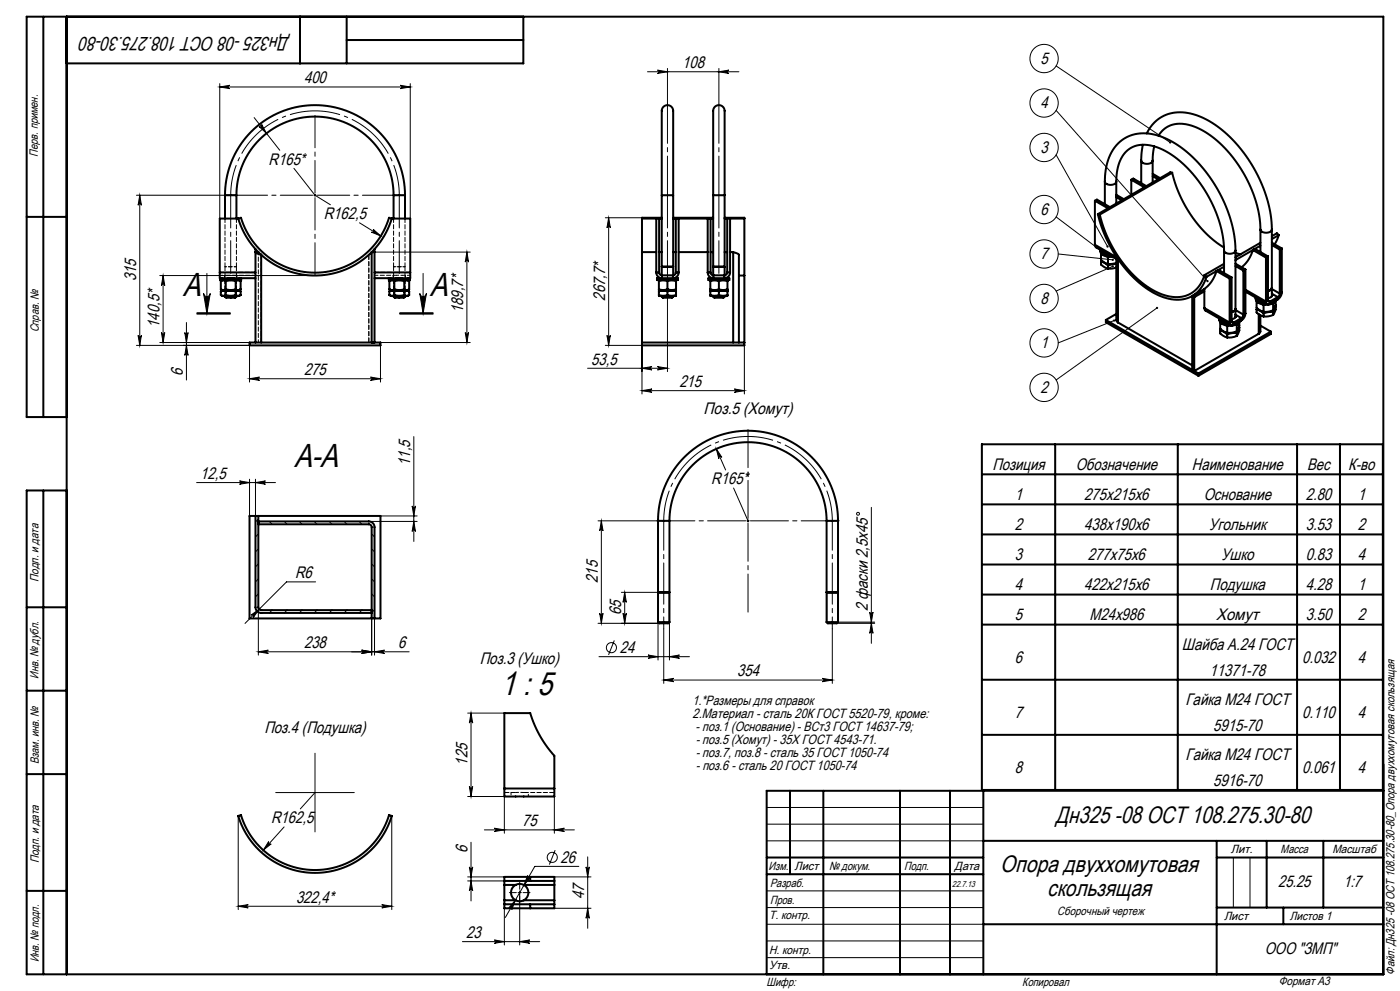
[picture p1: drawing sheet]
<svg xmlns="http://www.w3.org/2000/svg" width="420mm" height="297mm" viewBox="0 0 420 297" stroke-linecap="round" stroke-linejoin="round" font-family="sans-serif">
<g fill="none" stroke="#000" stroke-width=".3">
<path d="M316.8 19.8l34.2 22.9M65.9 25.1v40.4M65.9 26.1h57.2M65.9 26.1l3-.5a.5 .5 0 0 0-.4 .5 .5 .5 0 0 0 .4 .5zM76.2 35.2l7.7 9.8M77.7 37.9a.5 .5 0 0 0 .7 .1 .5 .5 0 0 0 .1-.7l1.5 2.7zM120.1 25.6l3 .5-3 .5a.5 .5 0 0 0 .4-.5 .5 .5 0 0 0-.4-.5zM123.1 25.1v40.4M194.2 21.5h27.5M197.2 21l3 .5-3 .5a.5 .5 0 0 0 .5-.5 .5 .5 0 0 0-.5-.5zM200.2 20.5v10.7M215.7 21.5l3-.5a.5 .5 0 0 0-.5 .5 .5 .5 0 0 0 .5 .5z"/>
<path d="M215.7 20.5v10.7M316.8 33.1l45.5 51.2M40.9 58.5h29.7M41.9 58.5l.5 3a.5 .5 0 0 0-.5-.5 .5 .5 0 0 0-.5 .5zM41.9 58.5v45M88.2 50.4l6.3 8.1 4.6 2.9M94.1 58.5h.8M94.5 58.2v.7M316.8 46.4l15.5 27.5M107.9 66.8l6.3 3.9M112 68.7l2.2 2-2.8-1.1a.5 .5 0 0 0 .7-.2 .5 .5 0 0 0-.1-.7zM112.4 75.6h28.7"/>
<path d="M140.1 75.6v27.1M140.1 75.6l.5 3a.5 .5 0 0 0-.5-.5 .5 .5 0 0 0-.5 .5zM181.6 65.3h11M182.6 65.3l.5 3a.5 .5 0 0 0-.5-.5 .5 .5 0 0 0-.5 .5zM182.6 65.3v38.2M316.8 65l13.2 10M317.5 76.1l16.3 1.8M333.8 79.8l-17 7.4M47.9 82.6h46.6M48.4 99.7a.5 .5 0 0 0 .5 .4 .5 .5 0 0 0 .5-.4l-.5 3zM48.9 82.6l.5 3a.5 .5 0 0 0-.5-.5 .5 .5 0 0 0-.5 .5zM48.9 82.6v20.1"/>
<path d="M55.4 99.7a.5 .5 0 0 0 .5 .4 .5 .5 0 0 0 .5-.4l-.5 3zM55.9 96.7v17.2M59.1 94.1h10zM59.1 93.9h10M59.1 93.7h10M61.1 87.9a1 1 0 0 0 1 1 1 1 0 0 0 1-1l-1 6zM62.1 81.9v12M119.9 93.9h10M119.9 93.7h10M119.9 94.1h10M125.9 87.9a1 1 0 0 0 1 1 1 1 0 0 0 1-1l-1 6zM126.9 81.9v12"/>
<path d="M139.6 99.7a.5 .5 0 0 0 .5 .4 .5 .5 0 0 0 .5-.4l-.5 3zM200.2 81.9v29.5M334.2 96.1l-16.7 6.7M347.1 92.3l-30.3 21.6M40.9 103.5h34v11M41.4 100.5a.5 .5 0 0 0 .5 .5 .5 .5 0 0 0 .5-.5l-.5 3zM47.9 102.7h27M55.9 103.5l.5 3a.5 .5 0 0 0-.5-.5 .5 .5 0 0 0-.5 .5zM74.9 113.5h39.2M74.9 113.5l3-.5a.5 .5 0 0 0-.5 .5 .5 .5 0 0 0 .5 .5zM111.1 113l3 .5-3 .5a.5 .5 0 0 0 .5-.5 .5 .5 0 0 0-.5-.5zM114.1 102.7h27"/>
<path d="M114.1 103.5v11M176.3 110.4h23.9M181.6 103.5h11M182.1 100.5a.5 .5 0 0 0 .5 .5 .5 .5 0 0 0 .5-.5l-.5 3zM192.6 110.4l3-.5a.5 .5 0 0 0-.5 .5 .5 .5 0 0 0 .5 .5zM192.6 117.1l3-.5a.5 .5 0 0 0-.5 .5 .5 .5 0 0 0 .5 .5zM192.6 102.7v15.4M192.6 117.1h30.7M197.2 109.9l3 .5-3 .5a.5 .5 0 0 0 .5-.5 .5 .5 0 0 0-.5-.5zM220.3 116.6l3 .5-3 .5a.5 .5 0 0 0 .5-.5 .5 .5 0 0 0-.5-.5zM223.3 103.5v14.6M124.1 130.8v31.5"/>
<path d="M214.9 134.5l2.8 6.4M214.9 134.5l1.7 2.6a.5 .5 0 0 0-.7-.3 .5 .5 0 0 0-.3 .7zM59 144.6h23.6M71.9 144.1l3 .5-3 .5a.5 .5 0 0 0 .4-.5 .5 .5 0 0 0-.4-.5zM74.9 143.6v11M76.6 144.6l3-.5a.5 .5 0 0 0-.4 .5 .5 .5 0 0 0 .4 .5zM76.6 143.6v11M77.5 155.6l-.9 .8M80.8 156.3l.8 .8M85.3 156.3l.8 .8M89.8 156.3l.8 .8M94.3 156.3l.8 .8"/>
<path d="M98.7 156.3l.9 .8M103.2 156.3l.9 .8M107.7 156.3l.9 .8M110.6 156.3h14.5M114.1 154.6h11M123.6 151.6a.5 .5 0 0 0 .5 .5 .5 .5 0 0 0 .5-.5l-.5 3zM124.1 156.3l.5 3a.5 .5 0 0 0-.5-.5 .5 .5 0 0 0-.5 .5zM179.4 156.1h17.6M180.4 156.1l.5 3a.5 .5 0 0 0-.5-.5 .5 .5 0 0 0-.5 .5zM180.4 156.1v30.7M220.1 146.3l4.3 9.8M224 156.1h.8"/>
<path d="M224.4 155.7v.7M261.4 152.1v40.7M77.5 160l-.9 .9M77.5 164.5l-.9 .9M77.5 169l-.9 .9M77.5 173.5l-.9 .9M77.5 178l-.9 .9M94.7 174.4h-8.7l-12.5 12.4M111.5 178l.9 .9M111.5 173.5l.9 .9M111.5 169l.9 .9M111.5 164.5l.9 .9"/>
<path d="M111.5 160l.9 .9M186.4 177.5h11.1v9M187.4 177.5l.5 3a.5 .5 0 0 0-.5-.5 .5 .5 0 0 0-.5 .5zM187.4 177.5v9.3M200.8 177.5v9M248 177.5v9M251.3 177.5v9M75.3 184.4l2.5-1.8-1.8 2.5a.5 .5 0 0 0 0-.7 .5 .5 0 0 0-.7 0zM77.5 182v14.3M77.5 195.3h45.2M77.5 195.3l3-.5a.5 .5 0 0 0-.5 .5 .5 .5 0 0 0 .5 .5zM77.6 182.4h.1"/>
<path d="M81.6 182.8l-.8 .9M86.1 182.8l-.8 .9M90.6 182.8l-.8 .9M95.1 182.8l-.8 .9M99.6 182.8l-.9 .9M104.1 182.8l-.9 .9M108.5 194.8l3 .5-3 .5a.5 .5 0 0 0 .5-.5 .5 .5 0 0 0-.5-.5zM108.6 182.8l-.9 .9M111.5 185.3v11M111.5 182.5l.9 .9M112.4 195.3l3-.5a.5 .5 0 0 0-.5 .5 .5 .5 0 0 0 .5 .5zM112.4 185.3v11"/>
<path d="M179.4 186.8h18.4M179.7 196.8h27.1M179.9 183.8a.5 .5 0 0 0 .5 .5 .5 .5 0 0 0 .5-.5l-.5 3zM184.3 191.9l-1.7 4.4M186.9 183.8a.5 .5 0 0 0 .5 .5 .5 .5 0 0 0 .5-.5l-.5 3zM194.4 196.3l3 .5-3 .5a.5 .5 0 0 0 .5-.5 .5 .5 0 0 0-.5-.5zM197.4 186.4v11.4M199.1 188.4v16.4M200.8 196.8l3-.5a.5 .5 0 0 0-.4 .5 .5 .5 0 0 0 .4 .5zM200.8 186.4v11.4M249.7 188.4v16.4M251 186.8h11.4"/>
<path d="M251.4 186.4h11M260.9 183.4a.5 .5 0 0 0 .5 .5 .5 .5 0 0 0 .5-.5l-.5 3zM261.4 186.8l.5 3a.5 .5 0 0 0-.5-.5 .5 .5 0 0 0-.5 .5zM140.3 213.7h11M141.3 213.7v25M141.3 213.7l.5 3a.5 .5 0 0 0-.5-.5 .5 .5 0 0 0-.5 .5zM199.1 203.8h50.6M199.1 203.8l3-.5a.5 .5 0 0 0-.5 .5 .5 .5 0 0 0 .5 .5zM246.7 203.3l3 .5-3 .5a.5 .5 0 0 0 .5-.5 .5 .5 0 0 0-.5-.5zM82.7 237.5h23.6M94.5 225.7v23.6M94.5 237.5l-4.4 4.9"/>
<path d="M140.3 238.7h11v11M140.8 235.7a.5 .5 0 0 0 .5 .5 .5 .5 0 0 0 .5-.5l-.5 3zM166.3 238.7v11M71.5 244.5v28.1M80.6 252.2a.5 .5 0 0 0 .1 .7 .5 .5 0 0 0 .7 0l-2.4 1.9zM85.2 247.8l-6.2 7M117.5 244.5v28.1M140.8 259.8a.5 .5 0 0 0 .5 .5 .5 .5 0 0 0 .5-.5l-.5 3zM141.3 252.4v17.6M145.3 248.7h27M148.3 248.2l3 .5-3 .5a.5 .5 0 0 0 .5-.5 .5 .5 0 0 0-.5-.5zM166.3 248.7l3-.5a.5 .5 0 0 0-.5 .5 .5 .5 0 0 0 .5 .5z"/>
<path d="M166.5 254.8l-1.7 4.3M173.7 259.7h-13.3l-8.8 15.3M175.8 259.8a.5 .5 0 0 0 .5 .5 .5 .5 0 0 0 .5-.5l-.5 3zM176.3 256.8v21.4M230 242h65M230 247h65M230 252h65M370 257v15M375 257v15M71.5 271.6h46M71.5 271.6l3-.5a.5 .5 0 0 0-.5 .5 .5 .5 0 0 0 .5 .5zM114.5 271.1l3 .5-3 .5a.5 .5 0 0 0 .5-.5 .5 .5 0 0 0-.5-.5z"/>
<path d="M140.3 262.8h11M140.3 264h11M141.3 264l.5 3a.5 .5 0 0 0-.5-.5 .5 .5 0 0 0-.5 .5zM151.3 272.2v11M153.9 269.1l1.4 .9 .9 .1 .9-.3M154.6 269.8l-1.1 2.8a.5 .5 0 0 0-.2-.7 .5 .5 0 0 0-.6 .2zM155.4 267.5h1M155.9 267v16.2M158.3 262.4a.5 .5 0 0 0 .2 .7 .5 .5 0 0 0 .6-.2l-1.9 2.4zM166.3 262.8h11M166.3 272.2h11M176.3 272.2l.5 3a.5 .5 0 0 0-.5-.5 .5 .5 0 0 0-.5 .5z"/>
<path d="M230 277h65M230 272h65M230 267h65M138.7 282.2h23.2M148.3 281.7l3 .5-3 .5a.5 .5 0 0 0 .5-.5 .5 .5 0 0 0-.5-.5zM155.9 282.2l3-.5a.5 .5 0 0 0-.5 .5 .5 .5 0 0 0 .5 .5zM230 287h65M230 282h65"/>
<circle cx="313.2" cy="17.5" r="4.2"/>
<circle cx="313.2" cy="30.9" r="4.2"/>
<circle cx="313.2" cy="44.2" r="4.2"/>
<circle cx="313.2" cy="76.1" r="4.2"/>
<circle cx="313.2" cy="62.8" r="4.2"/>
<circle cx="313.2" cy="89.4" r="4.2"/>
<circle cx="313.2" cy="102.8" r="4.2"/>
<circle cx="313.2" cy="116.1" r="4.2"/>
<circle cx="257.4" cy="154" r=".43"/>
<circle cx="183.4" cy="194.1" r="1.51"/>
<circle cx="165.7" cy="257" r="1.51"/>
</g>
<path d="M197.4 177.5h3.4M248 177.5h3.4" fill="none" stroke="#000" stroke-width=".6" stroke-linecap="butt"/>
<path d="M119.8 58.5a25.3 25.3 0 0 0-25.3-25.3 25.3 25.3 0 0 0-25.3 25.3M249.7 156.1a25.3 25.3 0 0 0-25.3-25.3 25.3 25.3 0 0 0-25.3 25.3" fill="none" stroke="#000" stroke-width=".3" stroke-dasharray="15.2 1.3 1.3 1.3" stroke-dashoffset="6" stroke-linecap="butt"/>
<g fill="none" stroke="#000" stroke-width=".6">
<path d="M13 5v120M20 5v287M90 5v14M104 5v14M104 12h53M157 5v14h-137M344 40a11.2 11.2 0 0 1 14.7-5.6 34.9 34.9 0 0 1 18 17 37.6 37.6 0 0 1 4.9 17.4M67.5 58.5a27 27 0 0 1 27-27 27 27 0 0 1 27 27M67.5 58.5h3.4M67.5 58.5v7M70.9 58.5a23.6 23.6 0 0 1 23.6-23.6 23.6 23.6 0 0 1 23.6 23.6M70.9 58.5v7"/>
<path d="M118.1 58.5h3.4M118.1 58.5v7M121.5 58.5v7M198.5 58.5v-21.7a9.1 9.1 0 0 1 .4-4.7 1.85 1.85 0 0 1 2.4-.2 1.85 1.85 0 0 1 .7 2.2v24.4M198.5 58.5h3.5M198.5 58.5v24M202 58.5v24M214 58.5v-21.7a9.1 9.1 0 0 1 .4-4.7 1.85 1.85 0 0 1 2.3-.2 1.85 1.85 0 0 1 .7 2.2v24.4M214 58.5h3.4M214 58.5v24M217.4 58.5v24M331.5 54.4a14.7 14.7 0 0 1 5.6-12.8 13.2 13.2 0 0 1 13.1 .1 39.9 39.9 0 0 1 18.6 23 33.5 33.5 0 0 1 1.8 10.4"/>
<path d="M331.5 54.4a1.98 1.98 0 0 0 3.4 0M331.5 54.4v6.8M334.9 54.4a11 11 0 0 1 4.7-10.2 11.1 11.1 0 0 1 10.5 1.3 37.8 37.8 0 0 1 17.1 29.6M334.9 54.4v6.6M334.9 59.1l1.6 .9M334.9 58.4l2.2 1.3M339.4 53.9l.6-.4 3.9 2.3-.6 .3zM339.4 53.9v4.5M342.4 48.1a1.98 1.98 0 0 0 3.4 0M342.4 48.1v6.8M342.9 43.4l-.5 4.7M345.8 48.1v6.6"/>
<path d="M345.8 52.1l2.2 1.3-.6 .3-1.6-.9M346.3 43.9l-.5 4.2M347.6 40.7a7.9 7.9 0 0 1 10-3 31.7 31.7 0 0 1 16.2 15.6 33.9 33.9 0 0 1 4.3 15.5M351.7 51.8a36.9 36.9 0 0 0 15.5 22.4M351.7 51.8l-.6-.2-21.7 12.6M351.7 51.8l-21.8 12.5M8 65h12M71.5 65.5a24.1 24.1 0 0 0 23 17.1 24.1 24.1 0 0 0 23-17.1M71.5 65.5l.8-.2a23.2 23.2 0 0 0 22.2 16.4 23.2 23.2 0 0 0 22.2-16.4l.8 .2M71.5 65.5h-5.6v16.2M76.6 75.6h.9l.9 .8-1.3-.5zM76.6 74.7v28"/>
<path d="M78.4 76.4v26.3M112.4 75.6h-.9v27.1M112.4 74.7v28M117.5 65.5h5.6v16.2M192.6 65.5v10.1M192.6 75.6h4.3M192.6 75.6v27.9h30.7v-20.9M192.6 65.5h5.9M196.9 65.5v16.2M197.7 75.6h.8M197.7 65.5v16.2M198.5 79.9h3.5"/>
<path d="M198.5 65.3h-5.9v.2M202 75.6h.7M202 65.5h12M202 65.3h12M202.7 65.5v16.2M203.6 75.6h8.7M203.6 65.5v16.2M212.3 65.5v16.2M213.2 75.6h.8M213.2 65.5v16.2M214 79.9h3.4M217.4 75.6h.8"/>
<path d="M217.4 65.5h5.9M217.4 65.3h5.9v.2M218.2 65.5v16.2M219 75.6h1M219 65.5v16.2M220 75.6l1.3 .4 .4 .4v26.3M220 75.6v27.1M223.3 65.5v17.1M328.5 73.3l.3 .8 6.1 3.5M328.5 60.2l.6-.4 3.9 2.3-.6 .3zM328.5 73.3l6.4 3.8M328.5 60.2v13.1"/>
<path d="M329.4 64.2a37.9 37.9 0 0 0 16.6 23.5 11.7 11.7 0 0 0 12 .8 9.8 9.8 0 0 0 3.9-5.5M329.4 64.2l.5 .1M329.9 64.3a36.3 36.3 0 0 0 16.5 22.9 10.8 10.8 0 0 0 11.6 .3 9.6 9.6 0 0 0 3.4-5.1M330.3 78.4l1.3 .6 .8 .6M330.3 78.4a1.8 1.8 0 0 0 1.7 2l.4 .1M330.3 75.9v2l1.3 .9 .8 .3M330.4 78l-.1 .4M332.2 76.9l.2 .2M332.4 77.1v2M332.4 79.6v.9M332.7 77l-.3 .1M333 76.5a2.8 2.8 0 0 1-3-1.7 2.11 2.11 0 0 0 2.3 2.1l1.4 .1"/>
<path d="M334.9 78.8l-2.5 .3M334.9 79.1l-2.5 .5M334.9 76.9v19l.5 .7M335.4 77.6v19M367.2 75.1v6.7M367.2 79.9l-5.3 3.1M367.2 79.1l-5.8 3.3M370.6 75.8l1.5 .4M370.6 75.1a1.98 1.98 0 0 1-3.4 0M370.6 75.1v20M370.6 79.7l2.4 1.4M370.6 79l3 1.8"/>
<path d="M375.9 74.9a10.1 10.1 0 0 1-3.4 5.2M375.9 74.9l3.9 2.3M375.9 74.9l.6-.3 3.9 2.2M378.1 68.8v6.7M378.1 73.6l-7.5 4.4M378.1 72.8l-7.5 4.3M379.8 77.2v13.2M380.4 76.8l-.6 .4M380.4 76.8v13.2M381.6 68.8a1.98 1.98 0 0 1-3.5 0M381.6 68.8v20M381.6 72.7l2.9 1.8"/>
<path d="M381.6 73.4l2.3 1.4M383.6 70.4l-1.2 2.8M383.6 70.4l-2 1.3M383.6 70.4l-.5-.5-1.5 .9M383.9 74.8v13.2M384.5 74.5l-.6 .3M384.5 74.5v13.1M65.9 81.7v1.7h10.7M65.9 81.7h10.7M66.1 83.4v.5h6.3v-.5M66.2 87.3a1.32 1.32 0 0 1 1.5 0M66.2 88.4a1.31 1.31 0 0 0 1.5 0"/>
<path d="M66.2 88.4l.6 .3h4.9l.5-.3M66.2 86.7a1.31 1.31 0 0 0 1.5 0M66.2 84.2a1.31 1.31 0 0 1 1.5 0M66.2 86.7l.6 .3M66.2 84.2v2.5M66.2 87.3v1.1M66.8 87h4.9M66.8 87l-.6 .3M66.8 83.9l-.6 .3M67.5 88.9h3.4M67.5 88.9l.4 .3h2.7l.3-.3M67.5 88.7v.2"/>
<path d="M67.7 87.3l1.9-.2 1.1 .2M67.7 88.4l1.9 .2 1.1-.2M67.7 86.7l1.1 .2 1.9-.2M67.7 84.2l1.9-.2 1.1 .2M67.7 84.2v2.5M67.7 87.3v1.1M68.3 83.4h1.8M70.7 87.3a1.32 1.32 0 0 1 1.5 0M70.7 88.4a1.31 1.31 0 0 0 1.5 0M70.7 86.7a1.31 1.31 0 0 0 1.5 0M70.7 84.2a1.31 1.31 0 0 1 1.5 0M70.7 84.2v2.5"/>
<path d="M70.7 87.3v1.1M70.9 88.7v.2M71.7 87l.5 .3M71.7 83.9l.5 .3M72.2 86.7l-.5 .3M72.2 84.2v2.5M72.2 87.3v1.1M112.4 81.7h10.7M116.6 83.4v.5h6.3v-.5M116.8 87.3a1.32 1.32 0 0 1 1.5 0M116.8 88.4a1.31 1.31 0 0 0 1.5 0M116.8 88.4l.5 .3h4.9l.6-.3"/>
<path d="M116.8 86.7a1.31 1.31 0 0 0 1.5 0M116.8 84.2a1.31 1.31 0 0 1 1.5 0M116.8 86.7l.5 .3M116.8 84.2v2.5M116.8 87.3v1.1M117.3 87h4.9M117.3 87l-.5 .3M117.3 83.9l-.5 .3M118.1 88.9h3.4M118.1 88.9l.3 .3h2.7l.4-.3M118.1 88.7v.2M118.3 87.3l1.8-.2 1.2 .2"/>
<path d="M118.3 88.4l1.9 .2 1.1-.2M118.3 84.2l1.9-.2 1.1 .2M118.3 86.7l1.1 .2 1.9-.2M118.3 84.2v2.5M118.3 87.3v1.1M118.9 83.4h1.8M121.3 87.3a1.32 1.32 0 0 1 1.5 0M121.3 88.4a1.31 1.31 0 0 0 1.5 0M121.3 86.7a1.31 1.31 0 0 0 1.5 0M121.3 84.2a1.31 1.31 0 0 1 1.5 0M121.3 84.2v2.5M121.3 87.3v1.1"/>
<path d="M121.5 88.7v.2M122.2 87l.6 .3M122.2 83.9l.6 .3M122.8 86.7l-.6 .3M122.8 84.2v2.5M122.8 87.3v1.1M123.1 81.7v1.7h-10.7M196.9 81.7a1.71 1.71 0 0 0 1.7 1.7M196.9 81.7h.8M197.7 87.3a3.7 3.7 0 0 1 2.5 0M197.7 88.4a3.7 3.7 0 0 0 2.5 0M197.7 88.4l.1 .3h4.9l.1-.3"/>
<path d="M197.7 84.2a3.7 3.7 0 0 1 2.5 0M197.7 86.7a3.7 3.7 0 0 0 2.5 0M197.7 86.7l.1 .3M197.7 84.2v2.5M197.7 87.3v1.1M197.7 81.7a.86 .86 0 0 0 .9 .8M197.8 87h4.9M197.8 87l-.1 .3M197.8 83.9l-.1 .3M198.5 88.9h3.5M198.5 88.9l.4 .3h2.7l.4-.3M198.5 83.4h.1"/>
<path d="M198.5 88.7v.2M198.6 83.4h-1.5v.5h6.3v-.5h-1.5M198.6 83.4h3.3M198.6 82.5v.9M198.6 82.5h3.3M200.2 87.3a3.7 3.7 0 0 1 2.6 0M200.2 88.4a3.7 3.7 0 0 0 2.6 0M200.2 84.2a3.7 3.7 0 0 1 2.6 0M200.2 86.7a3.7 3.7 0 0 0 2.6 0M200.2 84.2v2.5M200.2 87.3v1.1M201.9 82.5v.9"/>
<path d="M202 83.4h.1M202 88.7v.2M202.7 87l.1 .3M202.7 83.9l.1 .3M202.7 81.7a.86 .86 0 0 1-.8 .8M202.7 81.7h.9M202.8 86.7l-.1 .3M202.8 84.2v2.5M202.8 87.3v1.1M203.6 81.7a1.71 1.71 0 0 1-1.7 1.7M212.3 81.7a1.71 1.71 0 0 0 1.7 1.7M212.3 81.7h.9"/>
<path d="M213.1 87.3a3.7 3.7 0 0 1 2.6 0M213.1 88.4a3.7 3.7 0 0 0 2.6 0M213.1 88.4l.1 .3h4.9l.1-.3M213.1 86.7l.1 .3M213.1 86.7a3.7 3.7 0 0 0 2.6 0M213.1 84.2a3.7 3.7 0 0 1 2.6 0M213.1 84.2v2.5M213.1 87.3v1.1M213.2 81.7a.86 .86 0 0 0 .8 .8M213.2 87h4.9M213.2 87l-.1 .3M213.2 83.9l-.1 .3"/>
<path d="M214 88.9h3.4M214 88.9l.3 .3h2.7l.4-.3M214 83.4h.1M214 88.7v.2M214 83.4h-1.5v.5h6.3v-.5h-1.5M214 83.4h3.3M214 82.5h3.3M214 82.5v.9M215.7 87.3a3.7 3.7 0 0 1 2.5 0M215.7 88.4a3.7 3.7 0 0 0 2.5 0M215.7 86.7a3.7 3.7 0 0 0 2.5 0M215.7 84.2a3.7 3.7 0 0 1 2.5 0"/>
<path d="M215.7 84.2v2.5M215.7 87.3v1.1M217.3 82.5v.9M217.4 83.4h.1M217.4 88.7v.2M218.1 87l.1 .3M218.1 83.9l.1 .3M218.2 81.7a.86 .86 0 0 1-.9 .8M218.2 81.7h.8M218.2 86.7l-.1 .3M218.2 84.2v2.5M218.2 87.3v1.1"/>
<path d="M219 81.7a1.71 1.71 0 0 1-1.7 1.7M221.7 82.6h1.6M331.8 95.9l27.7 16M331.8 95.9v.7l27.7 16M334.9 80.2l-2.5 .3M334.9 94.1l-3.1 1.8M335.4 96.6l22.3 12.9M357.7 88.7l.6 .4M357.7 88.7v22.1M358.3 89.1v22.1l19.3-11.2M361.3 92.3l.4 .8 7.5 4.4M361.3 86.6l-3.6 2.1"/>
<path d="M361.3 87.3l-3 1.8M361.3 92.3l7.6 4.4M361.4 82.4l.5 .6M365 81.2a10 10 0 0 1-3.7 5.4v5.7M365 81.2l3.9 2.3M365 81.2l.6-.3 3.9 2.2M366.1 99l1.3 .6 .8 .6M366.1 99a1.8 1.8 0 0 0 1.7 2l.4 .1M366.1 96.6v1.9l1.3 1 .8 .2M366.2 98.6l-.1 .4M367.9 97.6l.3 .1M368.2 97.7v2"/>
<path d="M368.5 97.6l-.3 .1M368.9 96.7a.74 .74 0 0 0 .3 .8 .74 .74 0 0 0 .9-.1M368.9 83.5v13.2M369.5 96.3a.37 .37 0 0 0 .2 .4 .37 .37 0 0 0 .4 0M369.5 83.1l-.6 .4M369.5 83.1v13.2M369.5 96.3l-.6 .4M369.5 96.3l.6 .4M370.1 96.7v.7M370.6 92.6a1.21 1.21 0 0 1-1.1 .9M370.6 94.3h.1M370.6 95h.1"/>
<path d="M370.6 92.9l2.4 1.4M370.7 94.3a1.12 1.12 0 0 1-1.2 1.4M370.7 94.3l1.7 1M370.8 97.3h.2M371 99.8h-1.5l-1.3 .4M371 99.3l-1.5 .4h-1.3M371 97.3v2M371 99.8v.9M371.1 97.1l-.1 .2M371.7 98l.1 .1M371.8 98.1l-.8 1.7M371.8 98.1v.9l-.8 1.7"/>
<path d="M371.8 96.6v1l-.8 1.7M372 96.3a4.1 4.1 0 0 1-6.1 0l-.1-.8a2.8 2.8 0 0 0 2.9 1.7M372.4 95.3l-2.3 1.4M372.4 95.3v.7M372.4 96l-2.3 1.4M373 94.3l-.6 1M373 81.1v13.2M373.6 93.9a2.68 2.68 0 0 1-1.2 2.1M373.6 87.4l6.5 3.8M373.6 80.8l-.6 .3M373.6 93.9l-.6 .4M373.6 80.8v13.1"/>
<path d="M373.6 86.8l6.2 3.6M377 92.7l1.3 .6 .8 .6M377 92.7a1.8 1.8 0 0 0 1.7 2l.4 .1M377 90.3v1.9l.8 .7 1.3 .5M377.1 92.4l-.1 .3M377.6 94.2v5.8M378.1 94.5v4.9l-.5 .6M378.1 97.6l3.2 1.8M378.9 91.3l.2 .1M379.1 91.4v2M379.1 93.9v.9M379.4 91.3l-.3 .1"/>
<path d="M379.8 90.4a.74 .74 0 0 0 .3 .8 .74 .74 0 0 0 .9-.1M380.4 90a.37 .37 0 0 0 .2 .4 .37 .37 0 0 0 .4 0M380.4 90l-.6 .4M380.4 90l.6 .4M381 90.4v.7M381.3 99.4v.7l-21.8 12.5M381.3 99.4l-21.8 12.5M381.6 86.3a1.21 1.21 0 0 1-1.2 .9M381.6 88h.1M381.6 88.7h.1M381.6 86.6l2.3 1.4M381.6 88a1.12 1.12 0 0 1-1.2 1.4"/>
<path d="M381.6 88l1.7 1M381.7 91h.2M381.9 93.5h-1.5l-1.3 .4M381.9 94.4l-1.5 .4h-1.3M381.9 93l-1.5 .4h-1.3M381.9 91v2M381.9 93.5v.9M382 90.8l-.1 .2M382.6 91.7l.1 .1M382.7 91.8l-.8 1.7M382.7 91.8v.9l-.8 1.7M382.7 90.3v1l-.8 1.7"/>
<path d="M382.9 90a4.1 4.1 0 0 1-6.1 0l-.1-.8a2.79 2.79 0 0 0 2.9 1.7M383.3 89l-2.3 1.4M383.3 89.7l-2.3 1.4M383.3 89v.7M383.9 88l-.6 1M384.5 87.6a2.68 2.68 0 0 1-1.2 2.1M384.5 87.6l-.6 .4M74.9 102.7h39.2v.8h-39.2zM192.6 102.7h30.7M359.5 111.9v.7M368.2 100.2v.9M371 100.7l-1.5 .4h-1.3"/>
<path d="M20 125h-12v-120h407v287h-407v-145h12M294.6 133.1h120.3v103.6h-120.3zM316.6 133.1v103.6M353.3 133.1v103.6M389.1 133.1v103.6M402 133.1v103.6M13 147v145M74.9 154.6h39.2v30.7h-39.2zM76.6 154.6v27.4a1.71 1.71 0 0 0 1.8 1.7h33.1M77.5 156.3h33.1a1.71 1.71 0 0 1 1.8 1.7v27.3M77.5 157.1h33.1a.86 .86 0 0 1 .9 .9v27.3M77.5 154.6v27.4a.86 .86 0 0 0 .9 .8h33.1"/>
<path d="M197.4 156.1a27 27 0 0 1 27-27 27 27 0 0 1 27 27M197.4 156.1h3.4M197.4 156.1v30.3M200.8 156.1a23.6 23.6 0 0 1 23.6-23.6 23.6 23.6 0 0 1 23.6 23.6M200.8 156.1v30.3M248 156.1h3.4M248 156.1v30.3M251.4 156.1v30.3M294.6 151.2h120.3M294.6 142.2h120.3M197.4 177.5h3.4M197.4 177.5h.1"/>
<path d="M248 177.5h3.4M294.6 160.2h120.3M294.6 169.2h120.3M294.6 178.2h120.3M8 182h12M197.4 186.4h3.4M197.4 186.4l.4 .4h2.7l.3-.4M248 186.4h3.4M248 186.4l.3 .4h2.7l.4-.4M294.6 187.2h120.3M8 207h12M294.6 203.7h120.3"/>
<path d="M8 232h12M151.3 236.3v-22.6h7.8a33.7 33.7 0 0 0 7.2 12.8v9.8M151.3 236.3v2.4h15v-2.4M151.3 236.3h15M237 237v25M247 237v55M270 237v55M285 237v55M294.6 220.2h120.3M295 237v55M415 237h-185v55M71.5 244.5l.8-.2a23.2 23.2 0 0 0 22.2 16.4 23.2 23.2 0 0 0 22.2-16.4l.8 .2a24.1 24.1 0 0 1-23 17.1 24.1 24.1 0 0 1-23-17.1z"/>
<path d="M230 257h65M295 252h120M365 252v40M365 257h50M380 252v20M397 252v20M8 267h12M151.3 269.8v1.2M151.3 264v1.2M151.3 271v1.2h7.8M151.3 265.2v4.6M151.3 271h7.8"/>
<path d="M151.3 264h7.8M151.3 269.8h3.4M151.3 265.2h3.4M154.7 269.8l1.2 .3 1.2-.3M154.7 265.2l1.2-.3 1.2 .3M154.7 265.2a2.6 2.6 0 0 0 0 4.6M157.1 265.2a2.6 2.6 0 0 1 0 4.6M157.1 269.8h9.2M157.1 265.2h9.2M159.1 271h7.2M159.1 264h7.2M159.1 262.8h7.2v1.2"/>
<path d="M159.1 262.8v1.2M159.1 271v1.2M159.1 262.8h-7.8v1.2M166.3 271v1.2h-7.2M166.3 269.8v1.2M166.3 264v1.2M166.3 265.2v4.6M230 262h65M295 277h120M365 272h50M385 272v5"/>
</g>
<path d="M223.7 156.1h-26.7M224.4 155.4v-26.7M224.4 156.8v26.6M225.1 156.1h26.7" fill="none" stroke="#000" stroke-width=".3" stroke-dasharray="15.2 1.3 1.3 1.3" stroke-dashoffset="3.8"/>
<path d="M154.9 267.5h-2.1M155.9 266.5v-2.1M155.9 268.5v2.1M156.9 267.5h2.1" fill="none" stroke="#000" stroke-width=".3" stroke-dasharray="15.2 1.3 1.3 1.3"/>
<path d="M93.8 58.5h-23.2M94.5 57.8v-23.2M94.5 59.2v23.2M95.2 58.5h23.2" fill="none" stroke="#000" stroke-width=".3" stroke-dasharray="15.2 1.3 1.3 1.3" stroke-dashoffset="5.5"/>
<path d="M199.1 156.1v21.4M249.7 156.1v21.4" fill="none" stroke="#000" stroke-width=".3" stroke-dasharray="15.2 1.3 1.3 1.3" stroke-dashoffset="6.4"/>
<path d="M199.1 188.4v-10.9M249.7 188.4v-10.9" fill="none" stroke="#000" stroke-width=".3" stroke-dasharray="15.2 1.3 1.3 1.3" stroke-dashoffset="11.7"/>
<path d="M69.2 58.5v23.4M119.8 58.5v23.4M200.2 58.5v23.4M215.7 58.5v23.4" fill="none" stroke="#000" stroke-width=".3" stroke-dasharray="15.2 1.3 1.3 1.3" stroke-dashoffset="5.4"/>
<path d="M200.2 58.5v-27.3M215.7 58.5v-27.3" fill="none" stroke="#000" stroke-width=".3" stroke-dasharray="15.2 1.3 1.3 1.3" stroke-dashoffset="3.5"/>
<g fill="#000">
<path d="M77.7 37.9l2.3 2.1-1.5-2.7a.5 .5 0 0 1-.1 .7 .5 .5 0 0 1-.7-.1zM112 68.7a.5 .5 0 0 1 .1 .7 .5 .5 0 0 1-.7 .2l2.8 1.1zM74.9 113.5l3-.5a.5 .5 0 0 0-.5 .5 .5 .5 0 0 0 .5 .5zM111.1 113l3 .5-3 .5a.5 .5 0 0 0 .5-.5 .5 .5 0 0 0-.5-.5zM65.9 26.1l3-.5a.5 .5 0 0 0-.4 .5 .5 .5 0 0 0 .4 .5zM120.1 25.6l3 .5-3 .5a.5 .5 0 0 0 .4-.5 .5 .5 0 0 0-.4-.5zM75.3 184.4a.5 .5 0 0 1 .7 0 .5 .5 0 0 1 0 .7l1.8-2.5zM214.9 134.5l.7 3a.5 .5 0 0 1 .3-.7 .5 .5 0 0 1 .7 .3zM199.1 203.8l3-.5a.5 .5 0 0 0-.5 .5 .5 .5 0 0 0 .5 .5zM246.7 203.3l3 .5-3 .5a.5 .5 0 0 0 .5-.5 .5 .5 0 0 0-.5-.5zM71.5 271.6l3-.5a.5 .5 0 0 0-.5 .5 .5 .5 0 0 0 .5 .5zM114.5 271.1l3 .5-3 .5a.5 .5 0 0 0 .5-.5 .5 .5 0 0 0-.5-.5zM80.6 252.2l-1.6 2.6 2.4-1.9a.5 .5 0 0 1-.7 0 .5 .5 0 0 1-.1-.7zM154.6 269.8l-1.9 2.3a.5 .5 0 0 1 .6-.2 .5 .5 0 0 1 .2 .7zM158.3 262.4l-1.1 2.9 1.9-2.4a.5 .5 0 0 1-.6 .2 .5 .5 0 0 1-.2-.7zM148.3 281.7l3 .5-3 .5a.5 .5 0 0 0 .5-.5 .5 .5 0 0 0-.5-.5zM155.9 282.2l3-.5a.5 .5 0 0 0-.5 .5 .5 .5 0 0 0 .5 .5zM148.3 248.2l3 .5-3 .5a.5 .5 0 0 0 .5-.5 .5 .5 0 0 0-.5-.5zM166.3 248.7l3-.5a.5 .5 0 0 0-.5 .5 .5 .5 0 0 0 .5 .5z"/>
<path d="M197.2 21l3 .5-3 .5a.5 .5 0 0 0 .5-.5 .5 .5 0 0 0-.5-.5zM215.7 21.5l3-.5a.5 .5 0 0 0-.5 .5 .5 .5 0 0 0 .5 .5z"/>
<path d="M350.8 42.5l.1 .5 .4-.1-.3-.2 .3 .2v-.5zM362 84l.1 .5h.4l-.2-.2 .2 .1v-.4zM332 73.7l.1 .5h.3l-.1-.3 .1 .3 .1-.1v-.5zM333.6 77.6l.1 .6 .4-.1 .1-.2h-.4h.4l-.2-.3zM329.8 74.7v.5h.4l-.2-.2 .3 .2-.1-.5zM333.6 79.6a.33 .33 0 0 0 .2 .6 .33 .33 0 0 0 .3-.5l-.3 .1 .3-.1-.2-.2zM334 95.8a.33 .33 0 0 0 .2 .6 .33 .33 0 0 0 .3-.5l-.3 .2 .3-.2zM346.9 92.1a.33 .33 0 0 0 0 .4 .33 .33 0 0 0 .4 0 .33 .33 0 0 0 .1-.4l-.3 .2 .3-.2zM125.9 87.9a1 1 0 0 0 1 1 1 1 0 0 0 1-1l-1 6zM61.1 87.9a1 1 0 0 0 1 1 1 1 0 0 0 1-1l-1 6z"/>
<path d="M140.1 75.6l.5 3a.5 .5 0 0 0-.5-.5 .5 .5 0 0 0-.5 .5zM139.6 99.7a.5 .5 0 0 0 .5 .4 .5 .5 0 0 0 .5-.4l-.5 3zM55.4 99.7a.5 .5 0 0 0 .5 .4 .5 .5 0 0 0 .5-.4l-.5 3zM55.9 103.5l.5 3a.5 .5 0 0 0-.5-.5 .5 .5 0 0 0-.5 .5zM123.6 151.6a.5 .5 0 0 0 .5 .5 .5 .5 0 0 0 .5-.5l-.5 3zM124.1 156.3l.5 3a.5 .5 0 0 0-.5-.5 .5 .5 0 0 0-.5 .5zM175.8 259.8a.5 .5 0 0 0 .5 .5 .5 .5 0 0 0 .5-.5l-.5 3zM176.3 272.2l.5 3a.5 .5 0 0 0-.5-.5 .5 .5 0 0 0-.5 .5zM140.8 259.8a.5 .5 0 0 0 .5 .5 .5 .5 0 0 0 .5-.5l-.5 3zM141.3 264l.5 3a.5 .5 0 0 0-.5-.5 .5 .5 0 0 0-.5 .5zM141.3 213.7l.5 3a.5 .5 0 0 0-.5-.5 .5 .5 0 0 0-.5 .5zM140.8 235.7a.5 .5 0 0 0 .5 .5 .5 .5 0 0 0 .5-.5l-.5 3z"/>
<path d="M41.4 100.5a.5 .5 0 0 0 .5 .5 .5 .5 0 0 0 .5-.5l-.5 3zM41.9 58.5l.5 3a.5 .5 0 0 0-.5-.5 .5 .5 0 0 0-.5 .5zM48.4 99.7a.5 .5 0 0 0 .5 .4 .5 .5 0 0 0 .5-.4l-.5 3zM48.9 82.6l.5 3a.5 .5 0 0 0-.5-.5 .5 .5 0 0 0-.5 .5zM182.1 100.5a.5 .5 0 0 0 .5 .5 .5 .5 0 0 0 .5-.5l-.5 3zM182.6 65.3l.5 3a.5 .5 0 0 0-.5-.5 .5 .5 0 0 0-.5 .5zM186.9 183.8a.5 .5 0 0 0 .5 .5 .5 .5 0 0 0 .5-.5l-.5 3zM187.4 177.5l.5 3a.5 .5 0 0 0-.5-.5 .5 .5 0 0 0-.5 .5zM261.4 186.8l.5 3a.5 .5 0 0 0-.5-.5 .5 .5 0 0 0-.5 .5zM260.9 183.4a.5 .5 0 0 0 .5 .5 .5 .5 0 0 0 .5-.5l-.5 3zM179.9 183.8a.5 .5 0 0 0 .5 .5 .5 .5 0 0 0 .5-.5l-.5 3zM180.4 156.1l.5 3a.5 .5 0 0 0-.5-.5 .5 .5 0 0 0-.5 .5z"/>
<path d="M197.2 109.9l3 .5-3 .5a.5 .5 0 0 0 .5-.5 .5 .5 0 0 0-.5-.5zM192.6 110.4l3-.5a.5 .5 0 0 0-.5 .5 .5 .5 0 0 0 .5 .5zM220.3 116.6l3 .5-3 .5a.5 .5 0 0 0 .5-.5 .5 .5 0 0 0-.5-.5zM192.6 117.1l3-.5a.5 .5 0 0 0-.5 .5 .5 .5 0 0 0 .5 .5zM76.6 144.6l3-.5a.5 .5 0 0 0-.4 .5 .5 .5 0 0 0 .4 .5zM71.9 144.1l3 .5-3 .5a.5 .5 0 0 0 .4-.5 .5 .5 0 0 0-.4-.5zM200.8 196.8l3-.5a.5 .5 0 0 0-.4 .5 .5 .5 0 0 0 .4 .5zM194.4 196.3l3 .5-3 .5a.5 .5 0 0 0 .5-.5 .5 .5 0 0 0-.5-.5z"/>
<path d="M108.5 194.8l3 .5-3 .5a.5 .5 0 0 0 .5-.5 .5 .5 0 0 0-.5-.5zM77.5 195.3l3-.5a.5 .5 0 0 0-.5 .5 .5 .5 0 0 0 .5 .5z"/>
<path d="M112.4 195.3l3-.5a.5 .5 0 0 0-.5 .5 .5 .5 0 0 0 .5 .5zM108.5 194.8l3 .5-3 .5a.5 .5 0 0 0 .5-.5 .5 .5 0 0 0-.5-.5z"/>
</g>
<path d="M67.4 82.5v.9M68.3 82.5h-2.4M71.1 83.4v-.9M117.9 82.5v.9M121.6 83.4v-.9M123.1 82.5h-2.4M77.5 102.7v-27.1M157.1 237.5h-2.4" fill="none" stroke="#000" stroke-width=".3" stroke-dasharray="1.3 .6" stroke-dashoffset=".4"/>
<path d="M70.9 58.5h-3.4M118.1 58.5h3.4M78.4 76.4v26.3M110.6 76.4v26.3M154.7 237.5h-3.4M166.3 237.5h-9.2" fill="none" stroke="#000" stroke-width=".3" stroke-dasharray="1.3 .6" stroke-dashoffset="-.1"/>
<path d="M112.4 75.6l-.5 .3-1.3 .5" fill="none" stroke="#000" stroke-width=".3" stroke-dasharray="1.3 .6" stroke-dashoffset="1"/>
<path d="M111.5 75.6l-.9 .8M153.3 237.5v1.2M158.5 238.7v-1.2" fill="none" stroke="#000" stroke-width=".3" stroke-dasharray="1.3 .6" stroke-dashoffset=".6"/>
<path d="M76.6 82.5h-6.5M118.9 82.5h-6.5" fill="none" stroke="#000" stroke-width=".3" stroke-dasharray="1.3 .6" stroke-dashoffset=".2"/>
<path d="M67.5 79.9h1.7M69.2 79.9h1.7M118.1 79.9h1.7M119.8 79.9h-1.7M119.8 79.9h1.7M121.5 79.9h-1.7M67.5 87v1.7M70.1 82.5h-1.8M70.9 88.7v-1.7M118.1 87v1.7M120.7 82.5h-1.8M121.5 88.7v-1.7" fill="none" stroke="#000" stroke-width=".3" stroke-dasharray="1.3 .6" stroke-dashoffset=".9"/>
<path d="M65.9 81.7h10.7M67.4 83.4v.5M71 83.9v-.5M76.6 81.7h-10.7M112.4 81.7h10.7M118 83.4v.5M121.6 83.9v-.5M123.1 81.7h-10.7" fill="none" stroke="#000" stroke-width=".3" stroke-dasharray="1.3 .6"/>
<path d="M67.5 65.5v14.4M67.5 79.9v8.8M70.9 79.9v-14.4M118.1 65.5v14.4M118.1 79.9v8.8M121.5 79.9v-14.4M67.5 83.9v3.1M70.9 87v-3.1M70.9 88.7v-8.8M118.1 83.9v3.1M121.5 87v-3.1M121.5 88.7v-8.8" fill="none" stroke="#000" stroke-width=".3" stroke-dasharray="1.3 .6" stroke-dashoffset=".1"/>
<g font-size="10">
<text x="54.8" y="88.7">A</text>
<text x="129" y="88.7">A</text>
<text x="88.2" y="139.8">A-A</text>
<text x="150.3" y="208.3">1 : 5</text>
</g>
<g font-size="7.1">
<text x="316.7" y="246.8">Дн325 -08 ОСТ 108.275.30-80</text>
<text x="300.1" y="261.4">Опора двуххомутовая</text>
<text x="314.2" y="268.4">скользящая</text>
</g>
<text font-size="5.8" x="86.9" y="11.1" transform="rotate(-180 86.9 11.1)">Дн325 -08 ОСТ 108.275.30-80</text>
<g font-size="5">
<text x="204.7" y="20.4">108</text>
<text x="312.1" y="19.1">5</text>
<text x="91.2" y="25">400</text>
<text x="312.1" y="32.5">4</text>
<text x="312.1" y="45.8">3</text>
<text x="80.6" y="49.4">R165*</text>
<text x="97.1" y="65.7">R162,5</text>
<text x="312.1" y="64.4">6</text>
<text x="312.1" y="77.7">7</text>
<text x="40.9" y="84.3" transform="rotate(-90 40.9 84.3)">315</text>
<text x="139" y="93.9" transform="rotate(-90 139 93.9)">189,7*</text>
<text x="181.5" y="90.1" transform="rotate(-90 181.5 90.1)">267,7*</text>
<text x="312.1" y="91">8</text>
<text x="47.9" y="98.3" transform="rotate(-90 47.9 98.3)">140,5*</text>
<text x="312.1" y="104.4">1</text>
<text x="54.9" y="112.8" transform="rotate(-90 54.9 112.8)">6</text>
<text x="91.2" y="112.4">275</text>
<text x="177.4" y="109.3">53,5</text>
<text x="203.8" y="116">215</text>
<text x="312.1" y="117.7">2</text>
<text x="211.1" y="124.1">Поз.5 (Хомут)</text>
<text x="60.1" y="143.6">12,5</text>
<text x="123.1" y="139.6" transform="rotate(-90 123.1 139.6)">11,5</text>
<text x="297.7" y="140.9">Позиция</text>
<text x="322.7" y="140.9">Обозначение</text>
<text x="357.6" y="140.9">Наименование</text>
<text x="392.2" y="140.9">Вес</text>
<text x="404.5" y="140.9">К-во</text>
<text x="213.4" y="145.2">R165*</text>
<text x="304.5" y="149.9">1</text>
<text x="325.3" y="149.9">275х215х6</text>
<text x="361.1" y="149.9">Основание</text>
<text x="391.7" y="149.9">2.80</text>
<text x="407.3" y="149.9">1</text>
<text x="304.5" y="158.9">2</text>
<text x="325.3" y="158.9">438х190х6</text>
<text x="362.6" y="158.9">Угольник</text>
<text x="391.7" y="158.9">3.53</text>
<text x="407.3" y="158.9">2</text>
<text x="304.5" y="167.9">3</text>
<text x="326.4" y="167.9">277х75х6</text>
<text x="366.3" y="167.9">Ушко</text>
<text x="391.7" y="167.9">0.83</text>
<text x="407.3" y="167.9">4</text>
<text x="88.6" y="173.3">R6</text>
<text x="179.3" y="174.7" transform="rotate(-90 179.3 174.7)">215</text>
<text x="304.5" y="176.9">4</text>
<text x="325.3" y="176.9">422х215х6</text>
<text x="363" y="176.9">Подушка</text>
<text x="391.7" y="176.9">4.28</text>
<text x="407.3" y="176.9">1</text>
<text x="186.3" y="184.4" transform="rotate(-90 186.3 184.4)">65</text>
<text x="260.3" y="183.1" transform="rotate(-90 260.3 183.1)">2 фаски 2,5x45</text>
<text x="304.5" y="185.9">5</text>
<text x="326.8" y="185.9">М24х986</text>
<text x="364.8" y="185.9">Хомут</text>
<text x="391.7" y="185.9">3.50</text>
<text x="407.3" y="185.9">2</text>
<text x="91.2" y="194.3">238</text>
<text x="119.5" y="194.3">6</text>
<text x="185.9" y="195.7">24</text>
<text x="354.6" y="194.8">Шайба A.24 ГОСТ</text>
<text x="143.9" y="199.1">Поз.3 (Ушко)</text>
<text x="221.1" y="202.7">354</text>
<text x="304.5" y="198.7">6</text>
<text x="362.9" y="202.5">11371-78</text>
<text x="390.6" y="198.7">0.032</text>
<text x="407.3" y="198.7">4</text>
<text x="304.5" y="215.2">7</text>
<text x="355.7" y="211.3">Гайка M24 ГОСТ</text>
<text x="390.6" y="215.2">0.110</text>
<text x="407.3" y="215.2">4</text>
<text x="79.3" y="219.7">Поз.4 (Подушка)</text>
<text x="364" y="219">5915-70</text>
<text x="355.7" y="227.9">Гайка M24 ГОСТ</text>
<text x="140.2" y="229.5" transform="rotate(-90 140.2 229.5)">125</text>
<text x="304.5" y="231.7">8</text>
<text x="390.6" y="231.7">0.061</text>
<text x="407.3" y="231.7">4</text>
<text x="364" y="235.6">5916-70</text>
<text x="81.3" y="246.8">R162,5</text>
<text x="156.6" y="247.6">75</text>
<text x="140.2" y="255.7" transform="rotate(-90 140.2 255.7)">6</text>
<text x="168.2" y="258.6">26</text>
<text x="175.2" y="269.5" transform="rotate(-90 175.2 269.5)">47</text>
<text x="383.5" y="265.9">25.25</text>
<text x="403" y="265.9">1:7</text>
<text x="88.8" y="270.5">322,4*</text>
<text x="139.8" y="281.1">23</text>
<text x="379.4" y="285.8">ООО &quot;ЗМП&quot;</text>
</g>
<g font-size="4">
<text x="207.8" y="211.4">1.*Размеры для справок</text>
<text x="207.8" y="215.2">2.Материал - сталь 20К ГОСТ 5520-79, кроме:</text>
<text x="208.7" y="219.1">- поз.1 (Основание) - ВСт3 ГОСТ 14637-79;</text>
<text x="208.7" y="226.9">- поз.7, поз.8 - сталь 35 ГОСТ 1050-74</text>
<text x="208.7" y="223">- поз.5 (Хомут) - 35Х ГОСТ 4543-71.</text>
<text x="208.7" y="230.8">- поз.6 - сталь 20 ГОСТ 1050-74</text>
</g>
<g font-size="3.6">
<text x="11.4" y="46.9" transform="rotate(-90 11.4 46.9)">Перв. примен.</text>
<text x="11.6" y="99.6" transform="rotate(-90 11.6 99.6)">Справ. №</text>
<text x="11.5" y="174.4" transform="rotate(-90 11.5 174.4)">Подп. и дата</text>
<text x="11.6" y="203.4" transform="rotate(-90 11.6 203.4)">Инв. № дубл.</text>
<text x="11.6" y="229" transform="rotate(-90 11.6 229)">Взам. инв. №</text>
<text x="369.2" y="255.7">Лит.</text>
<text x="384.2" y="255.7">Масса</text>
<text x="399.7" y="255.7">Масштаб</text>
<text x="11.7" y="258.8" transform="rotate(-90 11.7 258.8)">Подп. и дата</text>
<text x="230.6" y="260.6">Изм.</text>
<text x="238.4" y="260.6">Лист</text>
<text x="248.7" y="260.6">№ докум.</text>
<text x="271.3" y="260.7">Подп.</text>
<text x="286.4" y="260.7">Дата</text>
<text x="231" y="265.7">Разраб.</text>
<text x="230.7" y="275.5">Т. контр.</text>
<text x="231" y="270.9">Пров.</text>
<text x="317.2" y="274.2">Сборочный чертеж</text>
<text x="367.2" y="275.7">Лист</text>
<text x="386.9" y="275.7">Листов 1</text>
<text x="230.7" y="285.8">Н. контр.</text>
<text x="11.6" y="288.4" transform="rotate(-90 11.6 288.4)">Инв. № подл.</text>
<text x="230.7" y="290.5">Утв.</text>
<text x="418.4" y="292.1" transform="rotate(-90 418.4 292.1)">Файл: Дн325 -08 ОСТ 108.275.30-80_Опора двуххомутовая скользящая</text>
<text x="230" y="295.5">Шифр:</text>
<text x="306.7" y="295.4">Копировал</text>
<text x="383.6" y="295.2">Формат A3</text>
</g>
<text font-size="2.6" x="285.7" y="265.8">22.7.13</text>
</svg>
